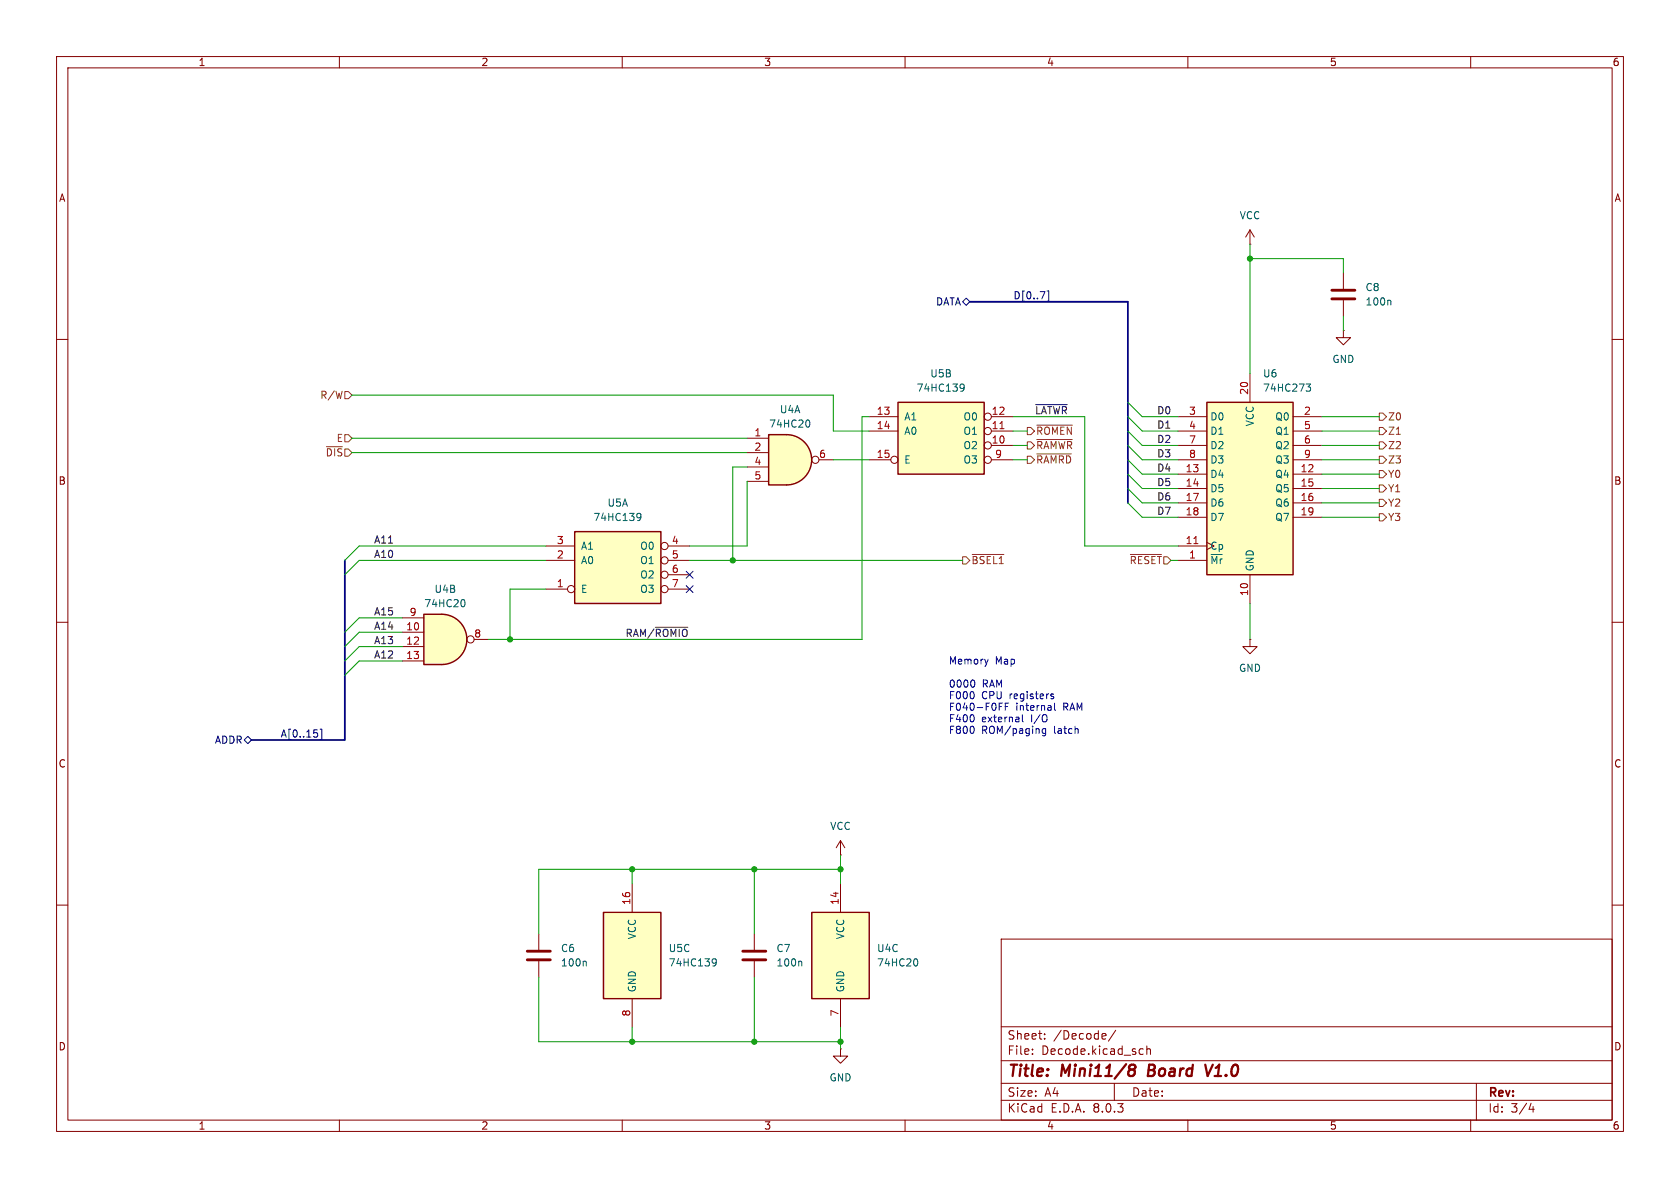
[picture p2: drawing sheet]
<svg xmlns="http://www.w3.org/2000/svg" width="297mm" height="210mm" viewBox="0 0 297 210" stroke-linecap="round" stroke-linejoin="round" font-family="sans-serif">
<g fill="none" stroke="#840000" stroke-width=".18">
<path d="M10 10h277v190h-277zM12 12h273v186h-273zM60 10v2M110 10v2M160 10v2M210 10v2M260 10v2M10 60h2M285 60h2M10 110h2M285 110h2M10 160h2"/>
<path d="M285 160h2M177 166h108v32h-108zM60 198v2M110 198v2M160 198v2M177 194.5h108M177 191.5h108M177 187.5h108M177 181.5h108M182.5 186.3v.1M182.5 185.5v.1M184.7 183.6v.1"/>
<path d="M184.7 182.8v.1M195.3 182.7l.2 .4-.7 .1M195.5 183.6l-.2 .1M197 191.5v3M197.2 182.1l-1.2 2M201.7 185.4l.4 .1M202.1 186.3l-.4 .1M202.7 185.5l.3-.1 .3 .1 .1 .9M202.7 184.9v1.5M210 198v2M260 198v2M261 191.5v6.5"/>
<path d="M270.7 195l-.4 1.1h.9M271 195.6v1"/>
</g>
<path d="M199.7 188.4a.64 .64 0 0 1 1 0v.3l-.4 .4M199.7 189l.2 .1M199.9 189.1h.4M199.9 189.1l-.2 .1M200.3 189.1l.3 .2a.67 .67 0 0 1-.1 .7 .67 .67 0 0 1-.7 .2M203.2 188.2l-.3 2h.8M213.1 188.2l.4 2 .9-2" fill="none" stroke="#840000" stroke-width=".4"/>
<path d="M101.6 94h15.2v12.7h-15.2z" fill="#ffffc2"/>
<path d="M101.6 94h15.2v12.7h-15.2z" fill="none" stroke="#840000" stroke-width=".25"/>
<g fill="none" stroke="#840000" stroke-width=".18">
<path d="M96.5 99.1h5.1M96.5 96.5h5.1M118.1 99.1h3.8M118.1 96.5h3.8M96.5 104.1h3.8M118.1 104.1h3.8M118.1 101.6h3.8"/>
<circle cx="117.5" cy="99.1" r=".63"/>
<circle cx="117.5" cy="96.5" r=".63"/>
<circle cx="101" cy="104.1" r=".63"/>
<circle cx="117.5" cy="101.6" r=".63"/>
<circle cx="117.5" cy="104.1" r=".63"/>
</g>
<path d="M112.7 90.8l.4-.1 .1 .2a.84 .84 0 0 1-.3 1.1h-.2M113.3 91.3l-.2 .2h-.4" fill="none" stroke="#006464" stroke-width=".18"/>
<path d="M158.7 71.1h15.3v12.7h-15.3z" fill="#ffffc2"/>
<path d="M158.7 71.1h15.3v12.7h-15.3z" fill="none" stroke="#840000" stroke-width=".25"/>
<g fill="none" stroke="#840000" stroke-width=".18">
<path d="M221 43.2h.1M221 40.6l-.8 1.3M221 40.6v2.6M221 40.6l.7 1.3M237.5 48.3v2.8M237.5 53.1v2.8M153.7 76.2h5M153.7 73.7h5M175.3 78.7h3.8M175.3 76.2h3.8M175.3 73.7h3.8M153.7 81.3h3.8"/>
<path d="M175.3 81.3h3.8M133.3 165.1v2.8M133.3 169.9v2.8"/>
<circle cx="174.6" cy="76.2" r=".63"/>
<circle cx="174.6" cy="78.7" r=".63"/>
<circle cx="174.6" cy="73.7" r=".63"/>
<circle cx="158.1" cy="81.3" r=".63"/>
<circle cx="174.6" cy="81.3" r=".63"/>
</g>
<path d="M176.8 75.8h.7" fill="none" stroke="#a90000" stroke-width=".18"/>
<path d="M245.7 53.1l.2 .2v.6M169.8 68l.4-.1 .2 .1a.84 .84 0 0 1-.3 1.2h-.3M170.5 68.4l-.3 .3-.4-.1M141.6 169.9l.1 .2v.7" fill="none" stroke="#006464" stroke-width=".18"/>
<path d="M235.5 52.8h4M235.5 51.3h4M131.3 169.7h4.1M131.3 168.1h4.1" fill="none" stroke="#840000" stroke-width=".51"/>
<path d="M143.5 161.3h10.2v15.2h-10.2z" fill="#ffffc2"/>
<path d="M143.5 161.3h10.2v15.2h-10.2z" fill="none" stroke="#840000" stroke-width=".25"/>
<path d="M237.5 58.4v1.3h1.3l-1.3 1.3-1.3-1.3h1.3M237.5 58.4h.1M148.6 156.2v5.1M95.2 165.1v2.8M95.2 169.9v2.8M148.6 176.5v5.1" fill="none" stroke="#840000" stroke-width=".18"/>
<path d="M103.5 169.9l.1 .2v.7M161.9 169.5a.79 .79 0 0 1 0 1.3" fill="none" stroke="#006464" stroke-width=".18"/>
<path d="M93.2 169.7h4.1M93.2 168.1h4.1" fill="none" stroke="#840000" stroke-width=".51"/>
<path d="M78.1 108.6a4.4 4.4 0 0 1 4.4 4.4 4.4 4.4 0 0 1-4.4 4.5z" fill="#ffffc2" stroke="#ffffc2" stroke-width=".18"/>
<path d="M74.9 108.6h3.2v8.9h-3.2z" fill="#ffffc2"/>
<path d="M74.9 108.6h3.2a4.4 4.4 0 0 1 4.4 4.4 4.4 4.4 0 0 1-4.4 4.5h-3.2z" fill="none" stroke="#840000" stroke-width=".25"/>
<g fill="none" stroke="#840000" stroke-width=".18">
<path d="M71.1 111.8h3.8M71.1 114.3h3.8M71.1 116.8h3.8M71.1 109.2h3.8M83.8 113h2.6M221 113v1.3h1.2l-1.2 1.3-1.3-1.3h1.3M221 113h.1M148.6 151.1h.1M148.6 148.6l-.8 1.3M148.6 148.6v2.5M148.6 148.6l.8 1.3M148.6 185.4v1.3h1.3l-1.3 1.3-1.3-1.3h1.3"/>
<path d="M148.6 185.4h.1"/>
<circle cx="83.2" cy="113" r=".63"/>
</g>
<path d="M81.9 106a.79 .79 0 0 1 0 1.3" fill="none" stroke="#006464" stroke-width=".18"/>
<path d="M213.4 71.1h15.2v30.5h-15.2z" fill="#ffffc2"/>
<path d="M213.4 71.1h15.2v30.5h-15.2z" fill="none" stroke="#840000" stroke-width=".25"/>
<g fill="none" stroke="#840000" stroke-width=".18">
<path d="M208.3 73.7h5.1M208.3 76.2h5.1M208.3 78.7h5.1M221 66v5.1M228.6 73.7h5.1M228.6 76.2h5.1M228.6 78.7h5.1M208.3 99.1h5.1M208.3 96.5h5.1M208.3 83.8h5.1M208.3 86.4h5.1M208.3 88.9h5.1"/>
<path d="M208.3 91.4h5.1M208.3 81.3h5.1M228.6 83.8h5.1M228.6 86.4h5.1M228.6 88.9h5.1M228.6 91.4h5.1M228.6 81.3h5.1M221 101.6v5.1"/>
</g>
<path d="M211.1 96.1h.7" fill="none" stroke="#a90000" stroke-width=".18"/>
<path d="M230.9 67.9h.8l-.4 .5 .3 .1 .1 .4-.3 .3h-.3" fill="none" stroke="#006464" stroke-width=".18"/>
<path d="M106.7 161.3h10.1v15.2h-10.1z" fill="#ffffc2"/>
<path d="M106.7 161.3h10.1v15.2h-10.1z" fill="none" stroke="#840000" stroke-width=".25"/>
<path d="M111.8 156.2v5.1M111.8 176.5v5.1" fill="none" stroke="#840000" stroke-width=".18"/>
<path d="M126 169.5h.4l.2 .1a.84 .84 0 0 1-.3 1.2h-.3M126.6 170l-.2 .3-.4-.1" fill="none" stroke="#006464" stroke-width=".18"/>
<path d="M139.1 76.8a4.4 4.4 0 0 1 4.4 4.5 4.4 4.4 0 0 1-4.4 4.4z" fill="#ffffc2" stroke="#ffffc2" stroke-width=".18"/>
<path d="M135.9 76.8h3.2v8.9h-3.2z" fill="#ffffc2"/>
<path d="M135.9 76.8h3.2a4.4 4.4 0 0 1 4.4 4.5 4.4 4.4 0 0 1-4.4 4.4h-3.2z" fill="none" stroke="#840000" stroke-width=".25"/>
<g fill="none" stroke="#840000" stroke-width=".18">
<path d="M132.1 77.5h3.8M132.1 80h3.8M132.1 82.6h3.8M132.1 85.1h3.8M144.8 81.3h2.5"/>
<circle cx="144.1" cy="81.3" r=".63"/>
</g>
<path d="M142.9 74.2a.79 .79 0 0 1 0 1.3" fill="none" stroke="#006464" stroke-width=".18"/>
<g fill="none" stroke="#725600" stroke-width=".18">
<path d="M57.7 79h2.8M61 76.8h.6l.6 .7-.6 .6h-.6zM61 69.2h.6l.6 .7-.6 .6h-.6zM181.6 78.1h.6l.7 .6-.7 .7h-.6zM181.6 75.6h.6l.7 .6-.7 .6h-.6zM183.3 77.7h6.3M183.3 75.2h6.3M243.8 75.6h.7l.6 .6-.6 .6h-.7zM243.8 78.1h.7l.6 .6-.6 .7h-.7zM243.8 73h.7l.6 .7-.6 .6h-.7zM170.2 98.4h.6l.6 .7-.6 .6h-.6zM171.9 98h5.6"/>
<path d="M181.6 80.6h.6l.7 .7-.7 .6h-.6zM183.3 80.2h6.1M199.8 98h5.5M243.8 90.8h.7l.6 .6-.6 .7h-.7zM243.8 88.3h.7l.6 .6-.6 .6h-.7zM243.8 80.6h.7l.6 .7-.6 .6h-.7zM243.8 85.7h.7l.6 .7-.6 .6h-.7zM243.8 83.2h.7l.6 .6-.6 .7h-.7z"/>
</g>
<path d="M170.2 53.3l.6-.6 .6 .6-.6 .7zM185.1 51.4h.3v1.9h-.3M121.3 103.5l1.2 1.2M121.3 101l1.2 1.2M122.5 103.5l-1.2 1.2M122.5 101l-1.2 1.2M43.8 130.2l.6 .6-.6 .6-.6-.6zM56.1 129.6v.6M56.6 128.9h.3v1.8h-.3" fill="none" stroke="#000084" stroke-width=".18"/>
<path d="M183.1 71.5h5.6M115.9 110.9h5.7" fill="none" stroke="#0f0f0f" stroke-width=".18"/>
<path d="M174.7 116.5l-.3 .9M172 120.2a.79 .79 0 0 1 0 1.3M177.7 124.9h.4M178.3 124.3h-.6v1.3M180.7 126.3v1.1l.2 .2M184.9 128.8v1l-.3 .3-.3-.1M184.9 128.9l-.4-.1-.2 .2 .1 .6h.5M185.8 123l.5 .3-.1 .2h-.3M185.8 122.7h.4M186.4 124.3v1.1l.2 .2" fill="none" stroke="#0000c2" stroke-width=".18"/>
<path d="M171.4 53.3h28v35.6M61 99.1v31.7h-16.6" fill="none" stroke="#000084" stroke-width=".3"/>
<g fill="none" stroke="#009600" stroke-width=".18">
<path d="M221 45.7h16.5v2.6M221 43.2v22.8M237.5 55.9v2.5M62.2 77.5h69.9M62.2 69.9h85.1v6.3h6.4M153.7 73.7h-1.3v39.3h-66M179.1 73.7h12.7v22.8h16.5M179.1 78.7h2.5M179.1 76.2h2.5M199.4 76.2l2.5 2.5h6.4M199.4 71.1l2.5 2.6h6.4M199.4 78.7l2.5 2.6h6.4"/>
<path d="M199.4 73.7l2.5 2.5h6.4M233.7 78.7h10.1M233.7 73.7h10.1M233.7 76.2h10.1M62.2 80h69.9M96.5 96.5h-33l-2.5 2.6M96.5 99.1h-33l-2.5 2.5M121.9 99.1h48.3M132.1 85.1v11.4h-10.2M132.1 82.6h-2.6v16.5M147.3 81.3h6.4M179.1 81.3h2.5"/>
<path d="M199.4 81.3l2.5 2.5h6.4M199.4 88.9l2.5 2.5h6.4M199.4 86.4l2.5 2.5h6.4M199.4 83.8l2.5 2.6h6.4M207 99.1h1.3M233.7 81.3h10.1M233.7 83.8h10.1M233.7 91.4h10.1M233.7 88.9h10.1M233.7 86.4h10.1M71.1 109.2h-7.6l-2.5 2.6M71.1 116.8h-7.6l-2.5 2.6"/>
<path d="M71.1 114.3h-7.6l-2.5 2.5M71.1 111.8h-7.6l-2.5 2.5M96.5 104.1h-6.3v8.9M221 106.7v6.3M111.8 153.7v2.5M133.3 153.7v11.4M148.6 151.1v5.1M148.6 153.7h-53.4v11.4M95.2 172.7v11.5h53.4M133.3 172.7v11.5M111.8 181.6v2.6M148.6 181.6v3.8"/>
</g>
<g fill="#009600" stroke="#009600" stroke-width=".18">
<circle cx="129.5" cy="99.1" r=".46"/>
<circle cx="148.6" cy="153.7" r=".46"/>
<circle cx="111.8" cy="153.7" r=".46"/>
<circle cx="133.3" cy="153.7" r=".46"/>
<circle cx="111.8" cy="184.2" r=".46"/>
<circle cx="148.6" cy="184.2" r=".46"/>
<circle cx="133.3" cy="184.2" r=".46"/>
<circle cx="221" cy="45.7" r=".46"/>
<circle cx="90.2" cy="113" r=".46"/>
</g>
<g font-size="2.8" fill="#840000">
<text x="178" y="190.9">Title:</text>
<text x="187.7" y="190.9">Mini11/8</text>
<text x="203.8" y="190.9">Board</text>
<text x="214.8" y="190.9">V1.0</text>
</g>
<g font-size="2.1" fill="#840000">
<text x="178" y="184">Sheet:</text>
<text x="186.2" y="184">/Decode/</text>
<text x="178" y="186.7">File:</text>
<text x="184.1" y="186.7">Decode.kicad_sch</text>
<text x="178" y="196.9">KiCad</text>
<text x="178" y="194.1">Size:</text>
<text x="184.7" y="194.1">A4</text>
<text x="185.7" y="196.9">E.D.A.</text>
<text x="193.3" y="196.9">8.0.3</text>
<text x="200" y="194.1">Date:</text>
<text x="263" y="194.3">Rev:</text>
<text x="263" y="196.9">Id:</text>
<text x="267.1" y="196.9">3/4</text>
</g>
<g font-size="1.8" fill="#840000">
<text x="35" y="11.9">1</text>
<text x="85" y="11.9">2</text>
<text x="135" y="11.9">3</text>
<text x="185" y="11.9">4</text>
<text x="235" y="11.9">5</text>
<text x="285" y="11.9">6</text>
<text x="10.3" y="35.9">A</text>
<text x="285.3" y="35.9">A</text>
<text x="10.3" y="85.9">B</text>
<text x="285.3" y="85.9">B</text>
<text x="10.3" y="135.9">C</text>
<text x="285.3" y="135.9">C</text>
<text x="10.3" y="185.9">D</text>
<text x="285.3" y="185.9">D</text>
<text x="35" y="199.9">1</text>
<text x="85" y="199.9">2</text>
<text x="135" y="199.9">3</text>
<text x="185" y="199.9">4</text>
<text x="235" y="199.9">5</text>
<text x="285" y="199.9">6</text>
</g>
<g font-size="1.8" fill="#006464">
<text x="219.1" y="39">VCC</text>
<text x="241.3" y="51.7">C8</text>
<text x="241.3" y="54.2">100n</text>
<text x="235.5" y="64.4">GND</text>
<text x="161.9" y="69.4">74HC139</text>
<text x="164.4" y="66.9">U5B</text>
<text x="223.2" y="66.9">U6</text>
<text x="223.2" y="69.4">74HC273</text>
<text x="135.9" y="75.8">74HC20</text>
<text x="137.8" y="73.3">U4A</text>
<text x="159.8" y="74.5">A1</text>
<text x="159.8" y="77.1">A0</text>
<text x="170.2" y="77.1">O1</text>
<text x="170.2" y="74.5">O0</text>
<text x="213.9" y="74.5">D0</text>
<text x="213.9" y="77.1">D1</text>
<text x="221.8" y="75.5" transform="rotate(-90 221.8 75.5)">VCC</text>
<text x="225.3" y="74.5">Q0</text>
<text x="225.3" y="77.1">Q1</text>
<text x="159.8" y="82.1">E</text>
<text x="170.2" y="79.6">O2</text>
<text x="170.2" y="82.1">O3</text>
<text x="213.9" y="79.6">D2</text>
<text x="213.9" y="82.1">D3</text>
<text x="225.3" y="79.6">Q2</text>
<text x="225.3" y="82.1">Q3</text>
<text x="107.3" y="89.8">U5A</text>
<text x="213.9" y="84.7">D4</text>
<text x="213.9" y="87.2">D5</text>
<text x="213.9" y="89.8">D6</text>
<text x="225.3" y="84.7">Q4</text>
<text x="225.3" y="87.2">Q5</text>
<text x="225.3" y="89.8">Q6</text>
<text x="104.8" y="92.3">74HC139</text>
<text x="213.9" y="92.3">D7</text>
<text x="225.3" y="92.3">Q7</text>
<text x="102.6" y="99.9">A0</text>
<text x="102.6" y="97.4">A1</text>
<text x="113.1" y="97.4">O0</text>
<text x="113.1" y="99.9">O1</text>
<text x="213.9" y="99.9">~{Mr}</text>
<text x="213.9" y="97.4">Cp</text>
<text x="221.8" y="101.1" transform="rotate(-90 221.8 101.1)">GND</text>
<text x="74.9" y="107.5">74HC20</text>
<text x="76.7" y="105">U4B</text>
<text x="102.6" y="105">E</text>
<text x="113.1" y="102.5">O2</text>
<text x="113.1" y="105">O3</text>
<text x="218.9" y="119">GND</text>
<text x="146.7" y="146.9">VCC</text>
<text x="112.6" y="166.1" transform="rotate(-90 112.6 166.1)">VCC</text>
<text x="149.5" y="166.1" transform="rotate(-90 149.5 166.1)">VCC</text>
<text x="99.1" y="168.5">C6</text>
<text x="99.1" y="171">100n</text>
<text x="118.1" y="168.5">U5C</text>
<text x="118.1" y="171">74HC139</text>
<text x="137.2" y="168.5">C7</text>
<text x="137.2" y="171">100n</text>
<text x="154.9" y="171">74HC20</text>
<text x="154.9" y="168.5">U4C</text>
<text x="112.6" y="175.5" transform="rotate(-90 112.6 175.5)">GND</text>
<text x="149.5" y="175.5" transform="rotate(-90 149.5 175.5)">GND</text>
<text x="146.6" y="191.4">GND</text>
</g>
<g font-size="1.8" fill="#000084">
<text x="179.1" y="53">D[0..7]</text>
<text x="165.4" y="54.2">DATA</text>
<text x="37.9" y="131.7">ADDR</text>
<text x="49.5" y="130.5">A[0..15]</text>
</g>
<g font-size="1.8" fill="#725600">
<text x="56.5" y="70.7">R/W</text>
<text x="183.1" y="77.1">~{ROMEN}</text>
<text x="245.3" y="77.1">Z1</text>
<text x="245.3" y="74.5">Z0</text>
<text x="57.5" y="80.9">~{DIS}</text>
<text x="59.4" y="78.3">E</text>
<text x="183.1" y="79.6">~{RAMWR}</text>
<text x="183.1" y="82.1">~{RAMRD}</text>
<text x="245.3" y="79.6">Z2</text>
<text x="245.3" y="82.1">Z3</text>
<text x="245.3" y="89.8">Y2</text>
<text x="245.3" y="87.2">Y1</text>
<text x="245.3" y="84.7">Y0</text>
<text x="245.3" y="92.3">Y3</text>
<text x="171.6" y="99.9">~{BSEL1}</text>
<text x="199.6" y="99.9">~{RESET}</text>
</g>
<g font-size="1.8" fill="#a90000">
<text x="220.7" y="69.9" transform="rotate(-90 220.7 69.9)">20</text>
<text x="133.3" y="77.2">1</text>
<text x="154.9" y="73.4">13</text>
<text x="154.9" y="75.9">14</text>
<text x="175.2" y="75.9">11</text>
<text x="175.2" y="73.4">12</text>
<text x="210.1" y="73.4">3</text>
<text x="210.1" y="75.9">4</text>
<text x="230.4" y="73.4">2</text>
<text x="230.4" y="75.9">5</text>
<text x="133.3" y="79.8">2</text>
<text x="133.3" y="82.3">4</text>
<text x="144.7" y="81">6</text>
<text x="154.9" y="81">15</text>
<text x="175.2" y="78.5">10</text>
<text x="175.8" y="81">9</text>
<text x="209.5" y="83.6">13</text>
<text x="210.1" y="78.5">7</text>
<text x="210.1" y="81">8</text>
<text x="229.8" y="83.6">12</text>
<text x="230.4" y="78.5">6</text>
<text x="230.4" y="81">9</text>
<text x="133.3" y="84.8">5</text>
<text x="209.5" y="86.1">14</text>
<text x="209.5" y="88.6">17</text>
<text x="229.8" y="86.1">15</text>
<text x="229.8" y="88.6">16</text>
<text x="209.5" y="91.2">18</text>
<text x="229.8" y="91.2">19</text>
<text x="98.4" y="98.8">2</text>
<text x="98.4" y="96.3">3</text>
<text x="118.7" y="96.3">4</text>
<text x="118.7" y="98.8">5</text>
<text x="118.7" y="101.3">6</text>
<text x="209.5" y="96.3">11</text>
<text x="210.1" y="98.8">1</text>
<text x="98.4" y="103.9">1</text>
<text x="118.7" y="103.9">7</text>
<text x="220.7" y="105.5" transform="rotate(-90 220.7 105.5)">10</text>
<text x="71.7" y="111.5">10</text>
<text x="72.3" y="109">9</text>
<text x="83.7" y="112.8">8</text>
<text x="71.7" y="114">12</text>
<text x="71.7" y="116.6">13</text>
<text x="111.5" y="160.1" transform="rotate(-90 111.5 160.1)">16</text>
<text x="148.3" y="160.1" transform="rotate(-90 148.3 160.1)">14</text>
<text x="111.5" y="179.8" transform="rotate(-90 111.5 179.8)">8</text>
<text x="148.3" y="179.8" transform="rotate(-90 148.3 179.8)">7</text>
</g>
<g font-size="1.8" fill="#0f0f0f">
<text x="182.9" y="73.3">~{LATWR}</text>
<text x="204.5" y="75.9">D1</text>
<text x="204.5" y="73.3">D0</text>
<text x="204.5" y="83.5">D4</text>
<text x="204.5" y="78.4">D2</text>
<text x="204.5" y="80.9">D3</text>
<text x="204.5" y="88.6">D6</text>
<text x="204.5" y="86">D5</text>
<text x="204.5" y="91.1">D7</text>
<text x="66" y="98.7">A10</text>
<text x="66" y="96.2">A11</text>
<text x="66" y="114">A13</text>
<text x="66" y="108.9">A15</text>
<text x="66" y="111.4">A14</text>
<text x="110.5" y="112.7">RAM/~{ROMIO}</text>
<text x="66" y="116.5">A12</text>
</g>
<g font-size="1.8" fill="#0000c2">
<text x="167.6" y="117.7">Memory</text>
<text x="175.9" y="117.7">Map</text>
<text x="167.6" y="121.8">0000</text>
<text x="167.6" y="123.8">F000</text>
<text x="167.6" y="125.8">F040-F0FF</text>
<text x="173.5" y="123.8">CPU</text>
<text x="173.6" y="121.8">RAM</text>
<text x="178.6" y="123.8">registers</text>
<text x="179.6" y="125.8">internal</text>
<text x="188.1" y="125.8">RAM</text>
<text x="167.6" y="127.9">F400</text>
<text x="167.6" y="129.9">F800</text>
<text x="173.5" y="127.9">external</text>
<text x="173.5" y="129.9">ROM/paging</text>
<text x="182.4" y="127.9">I/O</text>
<text x="186.4" y="129.9">latch</text>
</g>
</svg>
